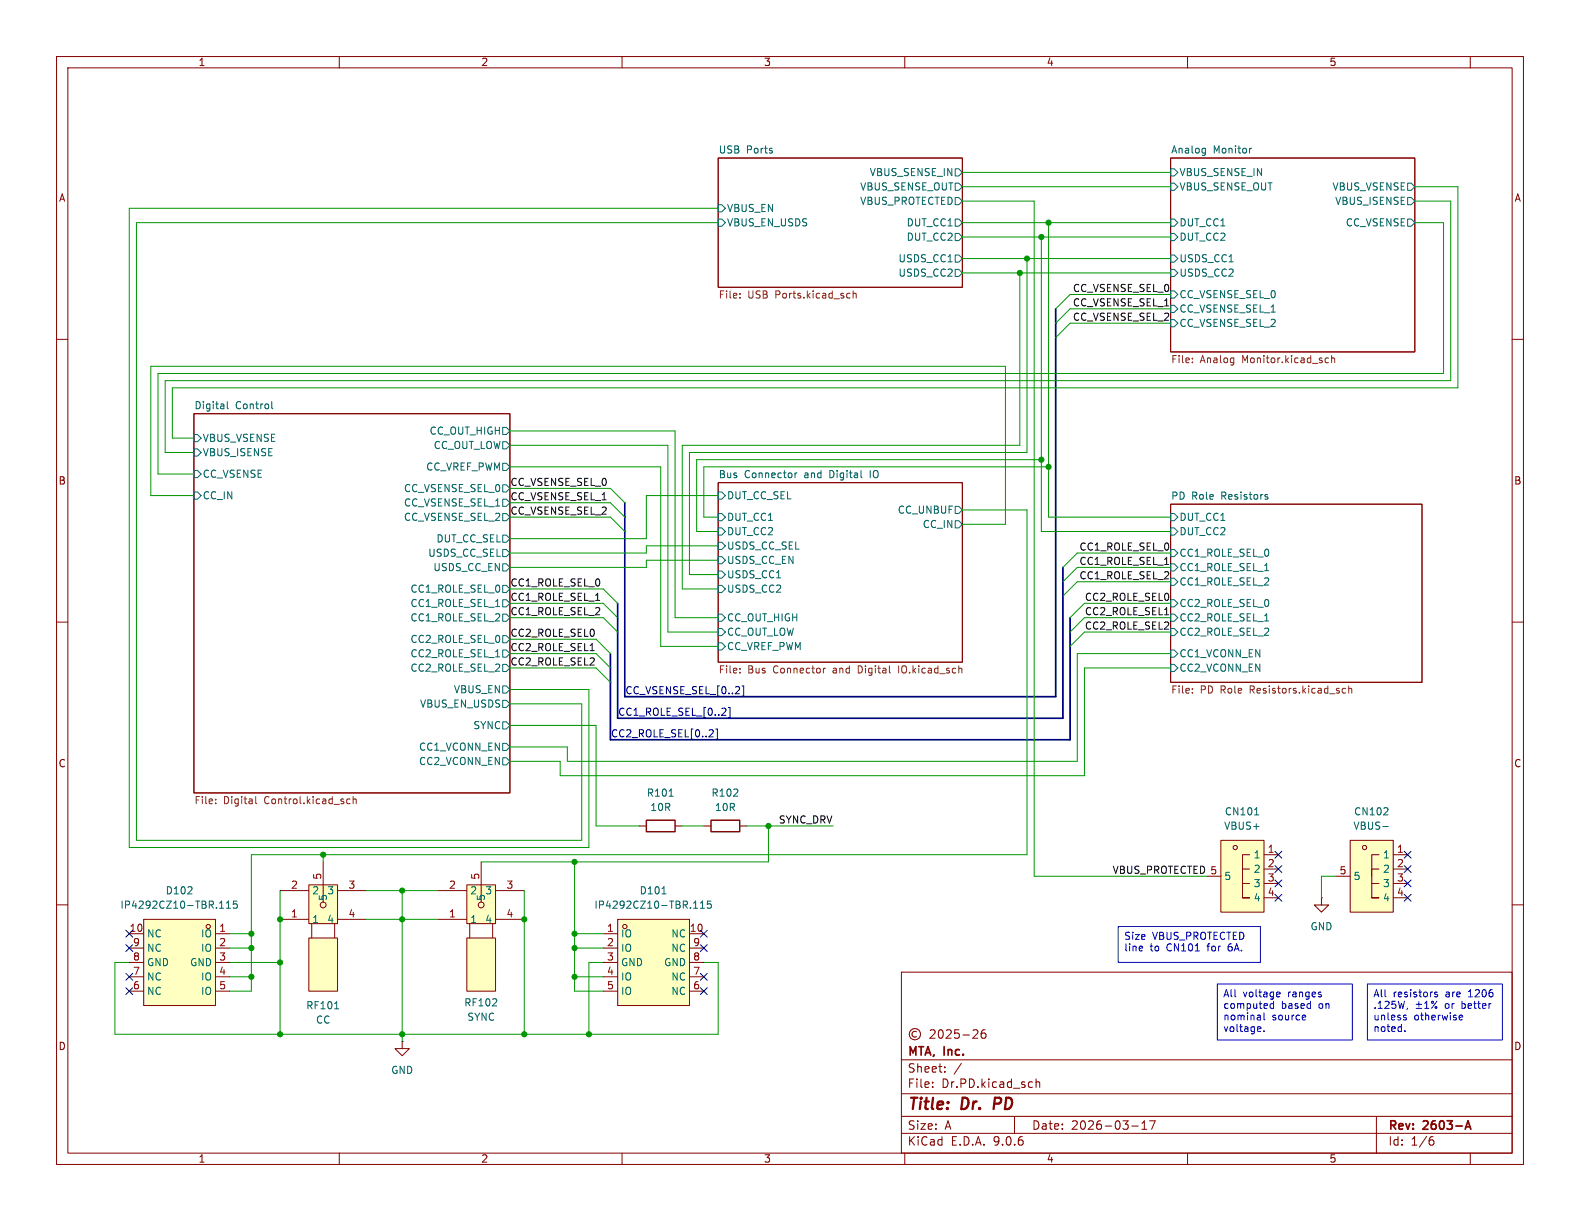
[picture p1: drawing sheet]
<svg xmlns="http://www.w3.org/2000/svg" width="279mm" height="216mm" viewBox="0 0 279 216" stroke-linecap="round" stroke-linejoin="round" font-family="sans-serif">
<g fill="none" stroke="#840000" stroke-width=".18">
<path d="M10 10h259.4v195.9h-259.4zM12 12h255.4v191.9h-255.4zM60 10v2M110 10v2M160 10v2M210 10v2M260 10v2M127 27.9h43.2v22.9h-43.2zM207 27.9h43.2v34.3h-43.2zM10 60h2M34.3 73.2h55.9v67h-55.9zM267.4 60h2"/>
<path d="M127 85.3h43.2v31.8h-43.2zM207 89.2h44.5v31.5h-44.5zM10 110h2M267.4 110h2M10 160h2M159.4 171.9h108v32h-108zM267.4 160h2M159.4 197.4h108M159.4 193.4h108M159.4 187.4h108M162.1 182.4a.52 .52 0 0 0-.8 .5 .52 .52 0 0 0 .8 .4M164.5 182.2l.6-.1 .2 .1 .1 .3-1 1.1h1"/>
<path d="M164.9 192.1v.2M164.9 191.4v.1M166.1 182.2l.2-.1a.81 .81 0 0 1 .6 .6 .81 .81 0 0 1-.3 .8l-.2 .1a.81 .81 0 0 1-.3-1.4zM167.1 189.4v.2M167.1 188.7v.1M167.4 182.2l.5-.1 .2 .1 .1 .3-.9 1.1h.9M169.6 182.1h-.7l-.1 .7 .2-.1h.5l.1 .2v.5l-.2 .2-.6-.2M170 188l-1.3 1.9M170.3 183h1.1M172.1 182.2l.5-.1 .3 .1v.3l-.9 1.1h.9M174.2 182.1a.59 .59 0 0 0-.7 .6v.6l.1 .2 .5 .1 .2-.2 .1-.5-.2-.2h-.4l-.3 .2M179.4 197.4v3"/>
<path d="M183.2 190.8v1.5M183.2 191.4l.2-.1 .4 .1 .1 .9M200.1 199.1h1.2M201.9 199.7h.9M201.9 198.6l.5-.4v1.5M203.3 198.2h1l-.7 1.5M243.4 197.4v6.5M60 203.9v2M110 203.9v2M159.4 200.4h108M160 203.9v2M210 203.9v2"/>
<path d="M253 201.6h.4l.2 .2-.1 .5-.5 .2M253.4 201l-.4 .1M260 203.9v2"/>
<circle cx="161.8" cy="182.9" r="1"/>
</g>
<path d="M259.1 199.7l.5-1.5 .5 1.5M259.2 199.2h.8" fill="none" stroke="#840000" stroke-width=".3"/>
<path d="M175.9 194.1l-.2 2" fill="none" stroke="#840000" stroke-width=".4"/>
<g fill="none" stroke="#006464" stroke-width=".18">
<path d="M127 36.2h.6l.7 .6-.7 .7h-.6zM127 38.7h.6l.7 .7-.7 .6h-.6zM168.9 38.7h.6l.7 .7-.7 .6h-.6zM168.9 29.8h.6l.7 .7-.7 .6h-.6zM168.9 32.4h.6l.7 .6-.7 .7h-.6zM168.9 34.9h.6l.7 .7-.7 .6h-.6zM207 38.7h.6l.7 .7-.7 .6h-.6zM207 29.8h.6l.7 .7-.7 .6h-.6zM207 32.4h.6l.7 .6-.7 .7h-.6zM212.8 26.2l.4 .1M213.2 26.2v1l-.3 .3M213.2 27l-.4 .1"/>
<path d="M221.3 26.2l-.3 .1M248.9 38.7h.7l.6 .7-.6 .6h-.7zM248.9 34.9h.7l.6 .7-.6 .6h-.7zM248.9 32.4h.7l.6 .6-.6 .7h-.7zM168.9 41.3h.6l.7 .6-.7 .6h-.6zM168.9 45.1h.6l.7 .6-.7 .7h-.6zM168.9 47.6h.6l.7 .7-.7 .6h-.6zM207 41.3h.6l.7 .6-.7 .6h-.6zM207 45.1h.6l.7 .6-.7 .7h-.6zM207 47.6h.6l.7 .7-.7 .6h-.6zM207 51.4h.6l.7 .7-.7 .6h-.6zM207 54h.6l.7 .6-.7 .6h-.6z"/>
<path d="M207 56.5h.6l.7 .7-.7 .6h-.6zM34.3 79.4h.6l.7 .6-.7 .6h-.6zM34.3 76.8h.6l.7 .7-.7 .6h-.6zM40.2 71v1.1l.2 .2M48.1 71v1.1l.1 .2M88.9 75.6h.6l.7 .6-.7 .6h-.6zM88.9 78.1h.6l.7 .6-.7 .7h-.6zM34.3 83.2h.6l.7 .6-.7 .7h-.6zM34.3 87h.6l.7 .6-.7 .7h-.6zM88.9 85.7h.6l.7 .7-.7 .6h-.6zM88.9 88.3h.6l.7 .6-.7 .6h-.6zM88.9 90.8h.6l.7 .6-.7 .7h-.6z"/>
<path d="M88.9 94.6h.6l.7 .7-.7 .6h-.6zM88.9 97.2h.6l.7 .6-.7 .6h-.6zM88.9 99.7h.6l.7 .6-.7 .7h-.6zM88.9 81.9h.6l.7 .7-.7 .6h-.6zM127 90.8h.6l.7 .6-.7 .7h-.6zM127 93.3h.6l.7 .7-.7 .6h-.6zM127 87h.6l.7 .6-.7 .7h-.6zM127 95.9h.6l.7 .6-.7 .7h-.6zM127 98.4h.6l.7 .7-.7 .6h-.6zM140.6 83.6v.9M140.9 83.6l-.3 .3M152.3 84.4l.1 .1"/>
<path d="M168.9 89.5h.6l.7 .7-.7 .6h-.6zM168.9 92.1h.6l.7 .6-.7 .6h-.6zM207 97.2h.6l.7 .6-.7 .6h-.6zM207 99.7h.6l.7 .6-.7 .7h-.6zM207 90.8h.6l.7 .6-.7 .7h-.6zM207 93.3h.6l.7 .7-.7 .6h-.6zM223.9 87.9h.3v.2l-.2 .2h-.2M223.9 87.4l.3 .1M88.9 103.5h.6l.7 .6-.7 .7h-.6zM88.9 106h.6l.7 .7-.7 .6h-.6zM88.9 108.6h.6l.7 .6-.7 .7h-.6zM88.9 112.4h.6l.7 .6-.7 .7h-.6z"/>
<path d="M88.9 114.9h.6l.7 .7-.7 .6h-.6zM88.9 117.5h.6l.7 .6-.7 .6h-.6zM127 101h.6l.7 .6-.7 .6h-.6zM127 103.5h.6l.7 .6-.7 .7h-.6zM127 113.7h.6l.7 .6-.7 .6h-.6zM127 108.6h.6l.7 .6-.7 .7h-.6zM127 111.1h.6l.7 .7-.7 .6h-.6zM207 102.2h.6l.7 .7-.7 .6h-.6zM207 106h.6l.7 .7-.7 .6h-.6zM207 108.6h.6l.7 .6-.7 .7h-.6zM207 111.1h.6l.7 .7-.7 .6h-.6zM207 114.9h.6l.7 .7-.7 .6h-.6z"/>
<path d="M207 117.5h.6l.7 .6-.7 .6h-.6zM88.9 127.6h.6l.7 .7-.7 .6h-.6zM88.9 121.3h.6l.7 .6-.7 .7h-.6zM88.9 131.4h.6l.7 .7-.7 .6h-.6zM88.9 134h.6l.7 .6-.7 .7h-.6zM88.9 123.8h.6l.7 .7-.7 .6h-.6z"/>
</g>
<g fill="none" stroke="#725600" stroke-width=".18">
<path d="M130.8 52.6v.1M130.8 51.9v.1M150 51.9h.3M150.3 52.6l-.3 .1M150.9 52l.1-.1h.4v.8M150.9 51.4v1.3M210.9 63.4v.1M210.9 64v.1M234.4 64.1h.5M234.4 63.4h.5M235.5 63.4l.2-.1 .3 .1v.7M235.5 62.9v1.2"/>
<path d="M130.8 118.2v.1M130.8 118.9v.1M146 118.2l-.4 .2M158.9 117.7v1.3M210.9 122.4v.2M210.9 121.8v.1M237.5 122.5h.5M237.5 121.8h.5M238.5 121.8l.2-.1 .3 .1v.8M238.5 121.3v1.3M38.1 142v.1M38.1 141.3v.1"/>
<path d="M45.2 140.8v1.1l.2 .2M61.4 142l.1 .1h.4M61.9 141.3h-.4l-.1 .1M62.5 141.4l.1-.1h.3l.1 .8M62.5 140.8v1.3"/>
</g>
<path d="M25.4 162.6h12.7v15.2h-12.7z" fill="#ffffc2"/>
<g fill="none" stroke="#840000" stroke-width=".18">
<path d="M22.9 165.1h2.5M22.9 167.6h2.5M22.9 170.2h2.5M22.9 172.7h2.5M22.9 175.3h2.5M25.4 162.6h12.7v15.2h-12.7zM38.1 165.1h2.5M38.1 167.6h2.5M38.1 170.2h2.5M38.1 172.7h2.5M38.1 175.3h2.5"/>
<circle cx="36.8" cy="163.8" r=".38"/>
</g>
<path d="M40 159.7l.4-.4v1.3M41.9 159.3h-.6l-.1 .6 .2-.1 .4 .1 .2 .2-.1 .4-.2 .1-.5-.1M38.8 160.6h.8M40 160.6h.8" fill="none" stroke="#006464" stroke-width=".18"/>
<path d="M238.8 148.6h7.6v12.7h-7.6z" fill="#ffffc2"/>
<g fill="none" stroke="#840000" stroke-width=".18">
<path d="M236.2 154.9h2.6M238.8 148.6h7.6v12.7h-7.6zM242.6 156.2h1.2M243.8 151.1h-1.2v7.7h1.2h-1.2M243.8 153.7h-1.2v1.2M246.4 156.2h2.5M246.4 151.1h2.5M246.4 153.7h2.5M246.4 158.8h2.5"/>
<circle cx="241.3" cy="149.9" r=".38"/>
</g>
<path d="M244.5 146.1h1M244.7 144.1h.7M245.4 142.9v.5" fill="none" stroke="#006464" stroke-width=".18"/>
<g fill="#ffffc2">
<path d="M82.5 165.9h5.1v9.4h-5.1z"/>
<path d="M82.5 156.5h5.1v6.8h-5.1z"/>
</g>
<g fill="none" stroke="#840000" stroke-width=".18">
<path d="M77.5 157.5h5M82.5 156.5h5.1v6.8h-5.1zM85.1 152.4v7.1M87.6 157.5h5.1M233.7 158.8v1.2h1.2l-1.2 1.3-1.3-1.3h1.3M233.7 158.8h.1M77.5 162.6h5M82.5 165.9h5.1v9.4h-5.1zM83.1 163.3v2.6M87.1 163.3v2.6M87.6 162.6h5.1M71.1 184.2v1.2h1.3l-1.3 1.3-1.3-1.3h1.3"/>
<path d="M71.1 184.2h.1"/>
<circle cx="85.1" cy="160" r=".51"/>
</g>
<path d="M87.1 177.9h.7M87.8 176.7v.4" fill="none" stroke="#006464" stroke-width=".18"/>
<path d="M109.2 162.6h12.7v15.2h-12.7z" fill="#ffffc2"/>
<g fill="none" stroke="#840000" stroke-width=".18">
<path d="M106.7 165.1h2.5M106.7 167.6h2.5M106.7 170.2h2.5M106.7 172.7h2.5M106.7 175.3h2.5M109.2 162.6h12.7v15.2h-12.7zM121.9 165.1h2.6M121.9 167.6h2.6M121.9 170.2h2.6M121.9 172.7h2.6M121.9 175.3h2.6"/>
<circle cx="110.5" cy="163.8" r=".38"/>
</g>
<path d="M117.1 158.1h.7M123.9 159.7l.3-.4v1.3M125.7 159.3h-.6v.6l.1-.1 .5 .1 .1 .2-.1 .4-.2 .1-.4-.1M122.6 160.6h.8M123.9 160.6h.7" fill="none" stroke="#006464" stroke-width=".18"/>
<g fill="#ffffc2">
<path d="M54.6 165.9h5.1v9.4h-5.1z"/>
<path d="M54.6 156.5h5.1v6.8h-5.1z"/>
</g>
<g fill="none" stroke="#840000" stroke-width=".18">
<path d="M49.5 157.5h5.1M54.6 156.5h5.1v6.8h-5.1zM57.1 152.4v7.1M59.7 157.5h5.1M113 146.1h1.3M119.4 146.1h1.2M124.5 146.1h1.2M130.8 146.1h1.3M49.5 162.6h5.1M54.6 165.9h5.1v9.4h-5.1zM55.1 163.3v2.6M59.2 163.3v2.6"/>
<path d="M59.7 162.6h5.1"/>
<circle cx="57.1" cy="160" r=".51"/>
</g>
<path d="M118.3 140.8h.7M59.2 178.4h.7" fill="none" stroke="#006464" stroke-width=".18"/>
<path d="M114.3 145h5.1v2.1h-5.1zM125.7 145h5.1v2.1h-5.1z" fill="none" stroke="#840000" stroke-width=".25"/>
<path d="M215.9 148.6h7.6v12.7h-7.6z" fill="#ffffc2"/>
<g fill="none" stroke="#840000" stroke-width=".18">
<path d="M213.4 154.9h2.5M215.9 148.6h7.6v12.7h-7.6zM219.7 156.2h1.3M221 151.1h-1.3v7.7h1.3h-1.3M221 153.7h-1.3v1.2M223.5 156.2h2.6M223.5 151.1h2.6M223.5 153.7h2.6M223.5 158.8h2.6"/>
<circle cx="218.4" cy="149.9" r=".38"/>
</g>
<path d="M221.9 144.1h.7" fill="none" stroke="#006464" stroke-width=".18"/>
<path d="M205.9 108.7h.8" fill="none" stroke="#0f0f0f" stroke-width=".18"/>
<g fill="none" stroke="#000084" stroke-width=".18">
<path d="M126 129.1l.1 .2v.3l-.8 .7h.8M126.6 128.9h.3v1.8h-.3M128.2 125.3l.2 .2-.1 .3-.7 .7h.8M128.8 125.1h.3v1.8h-.3M131.2 121.3h.3v1.8h-.3M225.5 155.6l1.2 1.2M225.5 153.1l1.2 1.2M225.5 158.1l1.2 1.3M225.5 150.5l1.2 1.2M226.7 155.6l-1.2 1.2M226.7 153.1l-1.2 1.2M226.7 158.1l-1.2 1.3"/>
<path d="M226.7 150.5l-1.2 1.2M248.3 153.1l1.2 1.2M248.3 155.6l1.2 1.2M248.3 150.5l1.2 1.2M248.3 158.1l1.2 1.3M249.5 153.1l-1.2 1.2M249.5 155.6l-1.2 1.2M249.5 150.5l-1.2 1.2M249.5 158.1l-1.2 1.3M22.3 172.1l1.2 1.2M22.3 164.5l1.2 1.2M22.3 174.7l1.2 1.2"/>
<path d="M22.3 167l1.2 1.2M23.5 172.1l-1.2 1.2M23.5 164.5l-1.2 1.2M23.5 174.7l-1.2 1.2M23.5 167l-1.2 1.2M123.9 174.7l1.2 1.2M123.9 172.1l1.2 1.2M123.9 167l1.2 1.2M123.9 164.5l1.2 1.2M125.1 174.7l-1.2 1.2M125.1 172.1l-1.2 1.2M125.1 167l-1.2 1.2"/>
<path d="M125.1 164.5l-1.2 1.2"/>
</g>
<path d="M186.7 54.6v68.6h-76.2v-34.3M188 100.3v26.7h-78.8v-20.3M189.2 109.2v21.6h-81.3v-15.2" fill="none" stroke="#000084" stroke-width=".3"/>
<g fill="none" stroke="#009600" stroke-width=".18">
<path d="M127 36.8h-104.1v113.1h81.2v-28h-13.9M127 39.4h-102.9v109.2h78.8v-24.1h-12.7M170.2 39.4h36.8M170.2 35.6h12.7v119.3h30.5M170.2 30.5h36.8M170.2 33h36.8M185.4 39.4v52h21.6M250.2 35.6h6.3v31.7h-227.3v12.7h5.1M250.2 33h7.6v35.6h-227.3v8.9h3.8M250.2 39.4h5.1v26.6h-227.4v17.8h6.4M170.2 45.7h36.8M170.2 41.9h36.8"/>
<path d="M170.2 48.3h36.8M180.3 48.3v30.4h-59.7v25.4h6.4M181.6 45.7v34.3h-59.7v21.6h5.1M184.1 41.9v52.1h22.9M207 52.1h-17.8l-2.5 2.5M207 57.2h-17.8l-2.5 2.5M207 54.6h-17.8l-2.5 2.6M90.2 76.2h29.2v33h7.6M90.2 78.7h27.9v33.1h8.9M34.3 87.6h-7.6v-22.8h151.1v27.9h-7.6M90.2 91.4h17.7l2.6 2.6M90.2 88.9h17.7l2.6 2.5"/>
<path d="M90.2 82.6h26.6v31.7h10.2M90.2 86.4h17.7l2.6 2.5M127 87.6h-12.7v7.7h-24.1M127 96.5h-12.7v1.3h-24.1M127 99.1h-12.7v1.2h-24.1M170.2 90.2h11.4v60.9h-137.2v24.2h-3.8M184.1 81.3h-60.9v12.7h3.8M185.4 82.6h-60.9v8.8h2.5M207 97.8h-16.5l-2.5 2.5M90.2 109.2h16.5l2.5 2.6M90.2 104.1h16.5l2.5 2.6M90.2 113h15.2l2.5 2.6"/>
<path d="M90.2 115.6h15.2l2.5 2.5M90.2 118.1h15.2l2.5 2.6M90.2 106.7h16.5l2.5 2.5M207 109.2h-15.2l-2.6 2.6M207 115.6h-16.5v19h-90.2v-2.5h-10.1M207 118.1h-15.2v19.1h-92.7v-2.6h-8.9M207 100.3h-16.5l-2.5 2.6M207 106.7h-15.2l-2.6 2.5M207 111.8h-15.2l-2.6 2.5M207 102.9h-16.5l-2.5 2.5M90.2 128.3h15.2v17.8h7.6M49.5 157.5v25.4"/>
<path d="M57.1 151.1v1.3M64.8 157.5h12.7M71.1 157.5v26.7M92.7 157.5v25.4M101.6 152.4v22.9h5.1M120.6 146.1h3.9M132.1 146.1h15.2M135.9 146.1v6.3h-50.8M236.2 154.9h-2.5v3.9M22.9 170.2h-2.6v12.7h106.7v-12.7h-2.5M40.6 165.1h3.8M40.6 170.2h8.9"/>
<path d="M40.6 167.6h3.8M40.6 172.7h3.8M64.8 162.6h12.7M101.6 165.1h5.1M101.6 167.6h5.1M101.6 172.7h5.1M106.7 170.2h-2.6v12.7"/>
</g>
<g fill="none" stroke="#0000c2" stroke-width=".18">
<path d="M197.7 163.8h25.2v6.4h-25.2zM201.9 167.3l.2 .3-.6 .1M202 168.1h-.1M215.3 174h23.8v9.9h-23.8zM223.5 179.1v1.1l.2 .2M224.7 177.6v.6l.1 .1 .4-.1M225.2 177v1.3M225.9 175.4l.4 .1 .1 .2-.6 .1M226.3 176.2l-.4 .1M230.7 179.5l.2 .3-.6 .1M241.8 174h23.9v9.9h-23.9zM248.4 179.9l.3 .1v.2l-.2 .2h-.2"/>
<path d="M248.9 178.2l-.1 .3M250.4 178.3h1M250.4 177.6h1M250.9 177.1v1M251.9 178.3h.8M252.2 177.2l-.3 .2M252.3 177v1.3M253.1 177.2l.2 .2 .2-.2M254.1 177l-1 1.3M254.2 175.5l-.3-.1-.2 .2v.2l.5 .1v.3h-.5M258.1 179.6l.4-.1 .1 .3-.6 .1M222.8 181.6l.2 .3-.6 .1"/>
<path d="M222.9 182.3l-.1 .1M223.5 182.3v.1M230.8 180.3l-.1 .1M248.4 182.3v.1M258.1 180.3h.5"/>
<circle cx="253.9" cy="178.1" r=".18"/>
</g>
<g fill="#009600" stroke="#009600" stroke-width=".18">
<circle cx="44.4" cy="165.1" r=".46"/>
<circle cx="49.5" cy="162.6" r=".46"/>
<circle cx="44.4" cy="167.6" r=".46"/>
<circle cx="44.4" cy="172.7" r=".46"/>
<circle cx="49.5" cy="182.9" r=".46"/>
<circle cx="57.1" cy="151.1" r=".46"/>
<circle cx="49.5" cy="170.2" r=".46"/>
<circle cx="71.1" cy="157.5" r=".46"/>
<circle cx="71.1" cy="162.6" r=".46"/>
<circle cx="104.1" cy="182.9" r=".46"/>
<circle cx="101.6" cy="172.7" r=".46"/>
<circle cx="92.7" cy="182.9" r=".46"/>
<circle cx="101.6" cy="167.6" r=".46"/>
<circle cx="71.1" cy="182.9" r=".46"/>
<circle cx="92.7" cy="162.6" r=".46"/>
<circle cx="101.6" cy="165.1" r=".46"/>
<circle cx="101.6" cy="152.4" r=".46"/>
<circle cx="135.9" cy="146.1" r=".46"/>
<circle cx="185.4" cy="82.6" r=".46"/>
<circle cx="180.3" cy="48.3" r=".46"/>
<circle cx="184.1" cy="41.9" r=".46"/>
<circle cx="185.4" cy="39.4" r=".46"/>
<circle cx="181.6" cy="45.7" r=".46"/>
<circle cx="184.1" cy="81.3" r=".46"/>
</g>
<g font-size="2.8" fill="#840000">
<text x="160.4" y="196.8">Title:</text>
<text x="170.1" y="196.8">Dr.</text>
<text x="176.6" y="196.8">PD</text>
</g>
<g font-size="2.1" fill="#840000">
<text x="160.4" y="189.9">Sheet:</text>
<text x="160.4" y="187.1">MTA,</text>
<text x="167" y="187.1">Inc.</text>
<text x="160.4" y="192.6">File:</text>
<text x="166.5" y="192.6">Dr.PD.kicad_sch</text>
<text x="160.4" y="202.8">KiCad</text>
<text x="160.4" y="200">Size:</text>
<text x="167.1" y="200">A</text>
<text x="168.1" y="202.8">E.D.A.</text>
<text x="175.7" y="202.8">9.0.6</text>
<text x="182.4" y="200">Date:</text>
<text x="189.4" y="200">2026-03-17</text>
<text x="245.4" y="200.2">Rev:</text>
<text x="245.4" y="202.8">Id:</text>
<text x="249.5" y="202.8">1/6</text>
<text x="251.8" y="200.2">2603-A</text>
</g>
<g font-size="1.8" fill="#840000">
<text x="35" y="11.9">1</text>
<text x="85" y="11.9">2</text>
<text x="135" y="11.9">3</text>
<text x="185" y="11.9">4</text>
<text x="235" y="11.9">5</text>
<text x="10.3" y="35.9">A</text>
<text x="267.7" y="35.9">A</text>
<text x="10.3" y="85.9">B</text>
<text x="267.7" y="85.9">B</text>
<text x="10.3" y="135.9">C</text>
<text x="267.7" y="135.9">C</text>
<text x="10.3" y="185.9">D</text>
<text x="267.7" y="185.9">D</text>
<text x="35" y="205.8">1</text>
<text x="85" y="205.8">2</text>
<text x="135" y="205.8">3</text>
<text x="185" y="205.8">4</text>
<text x="235" y="205.8">5</text>
</g>
<g font-size="1.8" fill="#006464">
<text x="127" y="27.2">USB</text>
<text x="132" y="27.2">Ports</text>
<text x="207" y="27.2">Analog</text>
<text x="214.5" y="27.2">Monitor</text>
<text x="152" y="33.9">VBUS_SENSE_OUT</text>
<text x="153.7" y="31.3">VBUS_SENSE_IN</text>
<text x="208.5" y="31.3">VBUS_SENSE_IN</text>
<text x="208.5" y="33.9">VBUS_SENSE_OUT</text>
<text x="235.5" y="33.9">VBUS_VSENSE</text>
<text x="128.5" y="37.7">VBUS_EN</text>
<text x="128.5" y="40.2">VBUS_EN_USDS</text>
<text x="152" y="36.4">VBUS_PROTECTED</text>
<text x="160.2" y="40.2">DUT_CC1</text>
<text x="208.5" y="40.2">DUT_CC1</text>
<text x="236" y="36.4">VBUS_ISENSE</text>
<text x="237.9" y="40.2">CC_VSENSE</text>
<text x="158.8" y="46.6">USDS_CC1</text>
<text x="160.2" y="42.8">DUT_CC2</text>
<text x="208.5" y="42.8">DUT_CC2</text>
<text x="208.5" y="46.6">USDS_CC1</text>
<text x="158.8" y="49.1">USDS_CC2</text>
<text x="208.5" y="49.1">USDS_CC2</text>
<text x="208.5" y="52.9">CC_VSENSE_SEL_0</text>
<text x="208.5" y="55.5">CC_VSENSE_SEL_1</text>
<text x="208.5" y="58">CC_VSENSE_SEL_2</text>
<text x="34.3" y="72.4">Digital</text>
<text x="41.6" y="72.4">Control</text>
<text x="75.9" y="77.1">CC_OUT_HIGH</text>
<text x="35.8" y="80.9">VBUS_ISENSE</text>
<text x="35.8" y="78.3">VBUS_VSENSE</text>
<text x="75.3" y="83.4">CC_VREF_PWM</text>
<text x="76.6" y="79.6">CC_OUT_LOW</text>
<text x="35.8" y="84.7">CC_VSENSE</text>
<text x="35.8" y="88.5">CC_IN</text>
<text x="71.3" y="87.2">CC_VSENSE_SEL_0</text>
<text x="71.3" y="89.8">CC_VSENSE_SEL_1</text>
<text x="127" y="84.6">Bus</text>
<text x="128.5" y="88.5">DUT_CC_SEL</text>
<text x="131.6" y="84.6">Connector</text>
<text x="142.3" y="84.6">and</text>
<text x="147" y="84.6">Digital</text>
<text x="154.3" y="84.6">IO</text>
<text x="207" y="88.4">PD</text>
<text x="210.7" y="88.4">Role</text>
<text x="216.1" y="88.4">Resistors</text>
<text x="71.3" y="92.3">CC_VSENSE_SEL_2</text>
<text x="128.5" y="92.3">DUT_CC1</text>
<text x="128.5" y="94.8">DUT_CC2</text>
<text x="158.7" y="91">CC_UNBUF</text>
<text x="163.1" y="93.6">CC_IN</text>
<text x="208.5" y="92.3">DUT_CC1</text>
<text x="208.5" y="94.8">DUT_CC2</text>
<text x="75.6" y="98.7">USDS_CC_SEL</text>
<text x="76.5" y="101.2">USDS_CC_EN</text>
<text x="77.1" y="96.1">DUT_CC_SEL</text>
<text x="128.5" y="97.4">USDS_CC_SEL</text>
<text x="128.5" y="99.9">USDS_CC_EN</text>
<text x="208.5" y="98.7">CC1_ROLE_SEL_0</text>
<text x="208.5" y="101.2">CC1_ROLE_SEL_1</text>
<text x="72.5" y="105">CC1_ROLE_SEL_0</text>
<text x="72.5" y="107.5">CC1_ROLE_SEL_1</text>
<text x="128.5" y="102.5">USDS_CC1</text>
<text x="128.5" y="105">USDS_CC2</text>
<text x="208.5" y="103.7">CC1_ROLE_SEL_2</text>
<text x="208.5" y="107.5">CC2_ROLE_SEL_0</text>
<text x="72.5" y="110.1">CC1_ROLE_SEL_2</text>
<text x="72.5" y="113.9">CC2_ROLE_SEL_0</text>
<text x="128.5" y="110.1">CC_OUT_HIGH</text>
<text x="128.5" y="112.6">CC_OUT_LOW</text>
<text x="208.5" y="110.1">CC2_ROLE_SEL_1</text>
<text x="208.5" y="112.6">CC2_ROLE_SEL_2</text>
<text x="72.5" y="116.4">CC2_ROLE_SEL_1</text>
<text x="72.5" y="119">CC2_ROLE_SEL_2</text>
<text x="128.5" y="115.2">CC_VREF_PWM</text>
<text x="208.5" y="116.4">CC1_VCONN_EN</text>
<text x="208.5" y="119">CC2_VCONN_EN</text>
<text x="74.2" y="125.3">VBUS_EN_USDS</text>
<text x="80.2" y="122.8">VBUS_EN</text>
<text x="83.6" y="129.1">SYNC</text>
<text x="74" y="132.9">CC1_VCONN_EN</text>
<text x="74" y="135.5">CC2_VCONN_EN</text>
<text x="114.3" y="141.1">R101</text>
<text x="114.9" y="143.6">10R</text>
<text x="125.7" y="141.1">R102</text>
<text x="126.3" y="143.6">10R</text>
<text x="216.4" y="146.9">VBUS+</text>
<text x="216.5" y="144.4">CN101</text>
<text x="239.2" y="146.9">VBUS-</text>
<text x="239.4" y="144.4">CN102</text>
<text x="216.4" y="155.8">5</text>
<text x="221.6" y="152">1</text>
<text x="221.6" y="154.5">2</text>
<text x="239.3" y="155.8">5</text>
<text x="244.5" y="152">1</text>
<text x="244.5" y="154.5">2</text>
<text x="21.2" y="160.9">IP4292CZ10-TBR.115</text>
<text x="29.2" y="158.3">D102</text>
<text x="55.1" y="158.3">2</text>
<text x="57.8" y="158.3">3</text>
<text x="58" y="159.4" transform="rotate(-90 58 159.4)">5</text>
<text x="83.1" y="158.3">2</text>
<text x="85.7" y="158.3">3</text>
<text x="86" y="159.4" transform="rotate(-90 86 159.4)">5</text>
<text x="105" y="160.9">IP4292CZ10-TBR.115</text>
<text x="113" y="158.3">D101</text>
<text x="221.6" y="157.1">3</text>
<text x="221.6" y="159.6">4</text>
<text x="244.5" y="157.1">3</text>
<text x="244.5" y="159.6">4</text>
<text x="25.9" y="166">NC</text>
<text x="35.5" y="166">IO</text>
<text x="55.1" y="163.4">1</text>
<text x="57.8" y="163.4">4</text>
<text x="83.1" y="163.4">1</text>
<text x="85.7" y="163.4">4</text>
<text x="109.7" y="166">IO</text>
<text x="118.6" y="166">NC</text>
<text x="231.6" y="164.7">GND</text>
<text x="25.9" y="168.5">NC</text>
<text x="25.9" y="171">GND</text>
<text x="25.9" y="173.6">NC</text>
<text x="33.5" y="171">GND</text>
<text x="35.5" y="168.5">IO</text>
<text x="35.5" y="173.6">IO</text>
<text x="109.7" y="168.5">IO</text>
<text x="109.7" y="171">GND</text>
<text x="109.7" y="173.6">IO</text>
<text x="117.3" y="171">GND</text>
<text x="118.6" y="168.5">NC</text>
<text x="118.6" y="173.6">NC</text>
<text x="25.9" y="176.1">NC</text>
<text x="35.5" y="176.1">IO</text>
<text x="54.1" y="178.7">RF101</text>
<text x="82" y="178.2">RF102</text>
<text x="109.7" y="176.1">IO</text>
<text x="118.6" y="176.1">NC</text>
<text x="55.8" y="181.2">CC</text>
<text x="82.5" y="180.7">SYNC</text>
<text x="69.1" y="190.1">GND</text>
</g>
<g font-size="1.8" fill="#725600">
<text x="127" y="53.1">File:</text>
<text x="132.2" y="53.1">USB</text>
<text x="137.2" y="53.1">Ports.kicad_sch</text>
<text x="207" y="64.5">File:</text>
<text x="212.2" y="64.5">Analog</text>
<text x="219.8" y="64.5">Monitor.kicad_sch</text>
<text x="127" y="119.4">File:</text>
<text x="132.2" y="119.4">Bus</text>
<text x="136.8" y="119.4">Connector</text>
<text x="147.6" y="119.4">and</text>
<text x="152.2" y="119.4">Digital</text>
<text x="159.5" y="119.4">IO.kicad_sch</text>
<text x="207" y="123">File:</text>
<text x="212.2" y="123">PD</text>
<text x="215.9" y="123">Role</text>
<text x="221.3" y="123">Resistors.kicad_sch</text>
<text x="34.3" y="142.5">File:</text>
<text x="39.5" y="142.5">Digital</text>
<text x="46.9" y="142.5">Control.kicad_sch</text>
</g>
<g font-size="1.8" fill="#0f0f0f">
<text x="189.6" y="51.7">CC_VSENSE_SEL_0</text>
<text x="189.6" y="56.8">CC_VSENSE_SEL_2</text>
<text x="189.6" y="54.3">CC_VSENSE_SEL_1</text>
<text x="90.2" y="88.6">CC_VSENSE_SEL_1</text>
<text x="90.2" y="86">CC_VSENSE_SEL_0</text>
<text x="90.2" y="91.1">CC_VSENSE_SEL_2</text>
<text x="190.8" y="97.4">CC1_ROLE_SEL_0</text>
<text x="190.8" y="100">CC1_ROLE_SEL_1</text>
<text x="90.2" y="103.8">CC1_ROLE_SEL_0</text>
<text x="90.2" y="106.3">CC1_ROLE_SEL_1</text>
<text x="190.8" y="102.5">CC1_ROLE_SEL_2</text>
<text x="191.7" y="106.3">CC2_ROLE_SEL0</text>
<text x="90.2" y="108.9">CC1_ROLE_SEL_2</text>
<text x="90.2" y="112.7">CC2_ROLE_SEL0</text>
<text x="191.7" y="111.4">CC2_ROLE_SEL2</text>
<text x="191.7" y="108.9">CC2_ROLE_SEL1</text>
<text x="90.2" y="117.8">CC2_ROLE_SEL2</text>
<text x="90.2" y="115.2">CC2_ROLE_SEL1</text>
<text x="137.6" y="145.7">SYNC_DRV</text>
<text x="196.6" y="154.6">VBUS_PROTECTED 5</text>
</g>
<g font-size="1.8" fill="#000084">
<text x="110.5" y="122.8">CC_VSENSE_SEL_[0..2]</text>
<text x="107.9" y="130.5">CC2_ROLE_SEL[0..2]</text>
<text x="109.2" y="126.7">CC1_ROLE_SEL_[0..2]</text>
</g>
<g font-size="1.8" fill="#a90000">
<text x="56.9" y="155.6" transform="rotate(-90 56.9 155.6)">5</text>
<text x="84.8" y="155.6" transform="rotate(-90 84.8 155.6)">5</text>
<text x="224.1" y="150.9">1</text>
<text x="224.1" y="153.4">2</text>
<text x="224.1" y="156">3</text>
<text x="236.8" y="154.7">5</text>
<text x="246.9" y="150.9">1</text>
<text x="246.9" y="153.4">2</text>
<text x="246.9" y="156">3</text>
<text x="51.4" y="157.2">2</text>
<text x="61.5" y="157.2">3</text>
<text x="79.3" y="157.2">2</text>
<text x="89.5" y="157.2">3</text>
<text x="224.1" y="158.5">4</text>
<text x="246.9" y="158.5">4</text>
<text x="22.8" y="164.8">10</text>
<text x="23.4" y="167.4">9</text>
<text x="38.7" y="164.8">1</text>
<text x="38.7" y="167.4">2</text>
<text x="51.4" y="162.3">1</text>
<text x="61.5" y="162.3">4</text>
<text x="79.3" y="162.3">1</text>
<text x="89.5" y="162.3">4</text>
<text x="107.2" y="164.8">1</text>
<text x="107.2" y="167.4">2</text>
<text x="121.9" y="164.8">10</text>
<text x="122.5" y="167.4">9</text>
<text x="23.4" y="169.9">8</text>
<text x="23.4" y="172.5">7</text>
<text x="38.7" y="169.9">3</text>
<text x="38.7" y="172.5">4</text>
<text x="107.2" y="169.9">3</text>
<text x="107.2" y="172.5">4</text>
<text x="122.5" y="169.9">8</text>
<text x="122.5" y="172.5">7</text>
<text x="23.4" y="175">6</text>
<text x="38.7" y="175">5</text>
<text x="107.2" y="175">5</text>
<text x="122.5" y="175">6</text>
</g>
<g font-size="1.8" fill="#0000c2">
<text x="198.7" y="166.5">Size</text>
<text x="203.8" y="166.5">VBUS_PROTECTED</text>
<text x="198.7" y="168.6">line</text>
<text x="203.4" y="168.6">to</text>
<text x="206.4" y="168.6">CN101</text>
<text x="213.8" y="168.6">for</text>
<text x="217.6" y="168.6">6A.</text>
<text x="216.2" y="176.7">All</text>
<text x="216.2" y="178.7">computed</text>
<text x="219.8" y="176.7">voltage</text>
<text x="226.6" y="178.7">based</text>
<text x="227.9" y="176.7">ranges</text>
<text x="233.3" y="178.7">on</text>
<text x="242.8" y="176.7">All</text>
<text x="242.8" y="178.7">.125W,</text>
<text x="246.4" y="176.7">resistors</text>
<text x="255.6" y="178.7">or</text>
<text x="255.7" y="176.7">are</text>
<text x="258.7" y="178.7">better</text>
<text x="259.9" y="176.7">1206</text>
<text x="216.2" y="180.8">nominal</text>
<text x="216.2" y="182.8">voltage.</text>
<text x="224.9" y="180.8">source</text>
<text x="242.8" y="180.8">unless</text>
<text x="242.8" y="182.8">noted.</text>
<text x="250" y="180.8">otherwise</text>
</g>
</svg>
